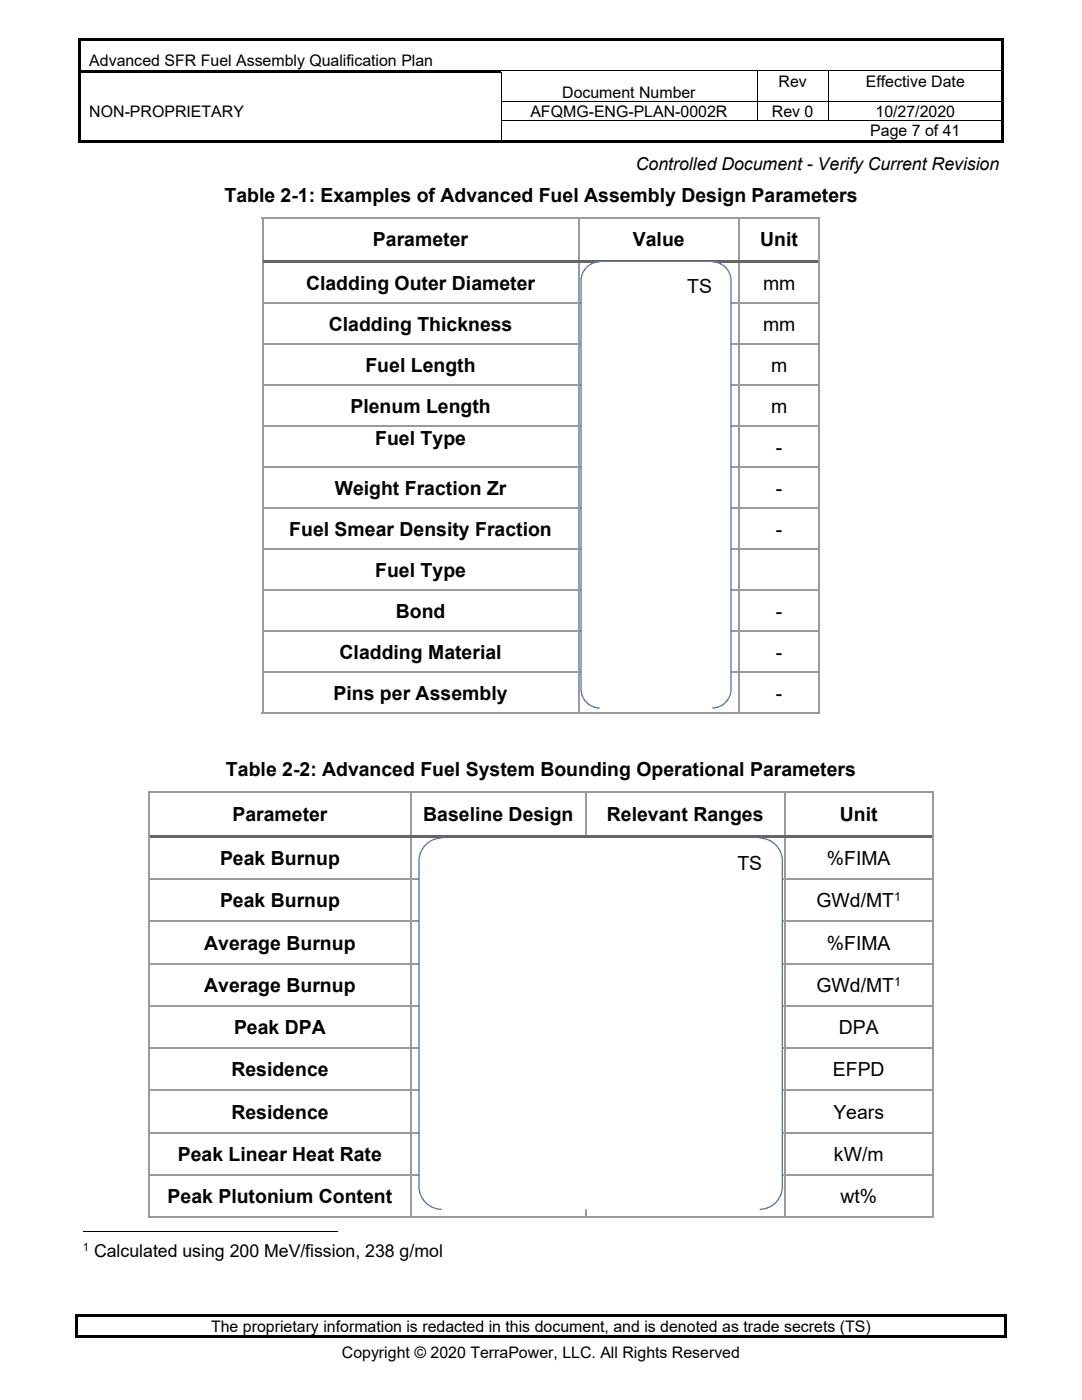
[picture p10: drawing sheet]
<svg xmlns="http://www.w3.org/2000/svg" width="216mm" height="279mm" viewBox="0 0 216 279" stroke-linecap="round" stroke-linejoin="round" font-family="sans-serif">
<g fill="#000">
<path d="M15.7 7.6h.5v.5h-.5zM15.7 7.6h184.5v.5h-184.5zM15.7 8.1h.5v5.8h-.5zM15.7 13.9h84.4v.5h-84.4zM151 13.9h.2v.5h-.2zM165.3 13.9h.1v.5h-.1zM199.7 7.6h.5v.5h-.5zM199.7 8.1h.5v5.8h-.5zM199.7 13.9h.5v.5h-.5zM15.7 14.4h.5v5.8h-.5zM15.7 20.2h.5v.2h-.5zM15.7 20.4h.5v3.6h-.5z"/>
<path d="M15.7 24h.5v.2h-.5zM15.7 24.2h.5v4.2h-.5zM15.7 27.9h84.2v.5h-84.2zM99.9 27.9h51.2v.5h-51.2zM150.8 27.9h14.6v.5h-14.6zM165.1 27.9h34.6v.5h-34.6zM199.7 14.4h.5v5.8h-.5zM199.7 20.4h.5v3.6h-.5zM199.7 24.2h.5v4.2h-.5zM199.7 27.9h.5v.5h-.5zM15 262.4h.5v.5h-.5zM15 262.4h185.9v.5h-185.9z"/>
<path d="M15 262.9h.5v4.2h-.5zM15 266.6h185.4v.5h-185.4zM200.4 262.4h.5v.5h-.5zM200.4 262.9h.5v4.2h-.5zM200.4 266.6h.5v.5h-.5z"/>
</g>
<path d="M99.9 14h51.1M100 14.4v5.8M151.1 14.4v5.8M151.2 14h14.1M165.4 14.4v5.8M165.4 14h34.3M99.9 20.3h100.3M99.9 24.1h100.3M100 20.4v3.6M100 24.2v3.7M151.1 20.4v3.6M165.4 20.4v3.6" fill="none" stroke="#000" stroke-width=".2"/>
<path d="M68.2 268.1h79.5v3.7h-79.5z" fill="#fff"/>
<path d="M52.2 43.3h.4v.3h-.4z" fill="#9a9a9a"/>
<path d="M52.2 43.4h63.1" fill="none" stroke="#9a9a9a" stroke-width=".34"/>
<path d="M115.3 43.3h.3v.3h-.3z" fill="#9a9a9a"/>
<path d="M115.6 43.4h31.7" fill="none" stroke="#9a9a9a" stroke-width=".34"/>
<path d="M147.3 43.3h.3v.3h-.3z" fill="#9a9a9a"/>
<path d="M147.6 43.4h15.7" fill="none" stroke="#9a9a9a" stroke-width=".34"/>
<path d="M163.3 43.3h.4v.3h-.4z" fill="#9a9a9a"/>
<path d="M52.4 43.6v8.4M115.5 43.6v8.4M147.5 43.6v8.4M163.5 43.6v8.4" fill="none" stroke="#9a9a9a" stroke-width=".34"/>
<path d="M52.2 52h.4v.5h-.4z" fill="#9a9a9a"/>
<path d="M52.6 52h110.7v.5h-110.7z" fill="#656565"/>
<path d="M163.3 52h.4v.5h-.4z" fill="#9a9a9a"/>
<path d="M52.4 52.5v7.8M115.5 52.5v7.8M147.5 52.5v7.8M163.5 52.5v7.8" fill="none" stroke="#9a9a9a" stroke-width=".34"/>
<path d="M52.2 60.3h.4v.4h-.4z" fill="#9a9a9a"/>
<path d="M52.6 60.5h62.7" fill="none" stroke="#9a9a9a" stroke-width=".34"/>
<path d="M115.3 60.3h.3v.4h-.3z" fill="#9a9a9a"/>
<path d="M115.6 60.5h31.7" fill="none" stroke="#9a9a9a" stroke-width=".34"/>
<path d="M147.3 60.3h.3v.4h-.3z" fill="#9a9a9a"/>
<path d="M147.6 60.5h15.7" fill="none" stroke="#9a9a9a" stroke-width=".34"/>
<path d="M163.3 60.3h.4v.4h-.4z" fill="#9a9a9a"/>
<path d="M52.4 60.7v7.8M115.5 60.7v7.8M147.5 60.7v7.8M163.5 60.7v7.8" fill="none" stroke="#9a9a9a" stroke-width=".34"/>
<path d="M52.2 68.5h.4v.4h-.4z" fill="#9a9a9a"/>
<path d="M52.6 68.7h62.7" fill="none" stroke="#9a9a9a" stroke-width=".34"/>
<path d="M115.3 68.5h.3v.4h-.3z" fill="#9a9a9a"/>
<path d="M115.6 68.7h31.7" fill="none" stroke="#9a9a9a" stroke-width=".34"/>
<path d="M147.3 68.5h.3v.4h-.3z" fill="#9a9a9a"/>
<path d="M147.6 68.7h15.7" fill="none" stroke="#9a9a9a" stroke-width=".34"/>
<path d="M163.3 68.5h.4v.4h-.4z" fill="#9a9a9a"/>
<path d="M52.4 68.9v7.8M115.5 68.9v7.8M147.5 68.9v7.8M163.5 68.9v7.8" fill="none" stroke="#9a9a9a" stroke-width=".34"/>
<path d="M52.2 76.7h.4v.3h-.4z" fill="#9a9a9a"/>
<path d="M52.6 76.9h62.7" fill="none" stroke="#9a9a9a" stroke-width=".34"/>
<path d="M115.3 76.7h.3v.3h-.3z" fill="#9a9a9a"/>
<path d="M115.6 76.9h31.7" fill="none" stroke="#9a9a9a" stroke-width=".34"/>
<path d="M147.3 76.7h.3v.3h-.3z" fill="#9a9a9a"/>
<path d="M147.6 76.9h15.7" fill="none" stroke="#9a9a9a" stroke-width=".34"/>
<path d="M163.3 76.7h.4v.3h-.4z" fill="#9a9a9a"/>
<path d="M52.4 77v7.9M115.5 77v7.9M147.5 77v7.9M163.5 77v7.9" fill="none" stroke="#9a9a9a" stroke-width=".34"/>
<path d="M52.2 84.9h.4v.3h-.4z" fill="#9a9a9a"/>
<path d="M52.6 85h62.7" fill="none" stroke="#9a9a9a" stroke-width=".34"/>
<path d="M115.3 84.9h.3v.3h-.3z" fill="#9a9a9a"/>
<path d="M115.6 85h31.7" fill="none" stroke="#9a9a9a" stroke-width=".34"/>
<path d="M147.3 84.9h.3v.3h-.3z" fill="#9a9a9a"/>
<path d="M147.6 85h15.7" fill="none" stroke="#9a9a9a" stroke-width=".34"/>
<path d="M163.3 84.9h.4v.3h-.4z" fill="#9a9a9a"/>
<path d="M52.4 85.2v7.9M115.5 85.2v7.9M147.5 85.2v7.9M163.5 85.2v7.9" fill="none" stroke="#9a9a9a" stroke-width=".34"/>
<path d="M52.2 93.1h.4v.3h-.4z" fill="#9a9a9a"/>
<path d="M52.6 93.2h62.7" fill="none" stroke="#9a9a9a" stroke-width=".34"/>
<path d="M115.3 93.1h.3v.3h-.3z" fill="#9a9a9a"/>
<path d="M115.6 93.2h31.7" fill="none" stroke="#9a9a9a" stroke-width=".34"/>
<path d="M147.3 93.1h.3v.3h-.3z" fill="#9a9a9a"/>
<path d="M147.6 93.2h15.7" fill="none" stroke="#9a9a9a" stroke-width=".34"/>
<path d="M163.3 93.1h.4v.3h-.4z" fill="#9a9a9a"/>
<path d="M52.4 93.4v7.8M115.5 93.4v7.8M147.5 93.4v7.8M163.5 93.4v7.8" fill="none" stroke="#9a9a9a" stroke-width=".34"/>
<path d="M52.2 101.2h.4v.4h-.4z" fill="#9a9a9a"/>
<path d="M52.6 101.4h62.7" fill="none" stroke="#9a9a9a" stroke-width=".34"/>
<path d="M115.3 101.2h.3v.4h-.3z" fill="#9a9a9a"/>
<path d="M115.6 101.4h31.7" fill="none" stroke="#9a9a9a" stroke-width=".34"/>
<path d="M147.3 101.2h.3v.4h-.3z" fill="#9a9a9a"/>
<path d="M147.6 101.4h15.7" fill="none" stroke="#9a9a9a" stroke-width=".34"/>
<path d="M163.3 101.2h.4v.4h-.4z" fill="#9a9a9a"/>
<path d="M52.4 101.6v7.8M115.5 101.6v7.8M147.5 101.6v7.8M163.5 101.6v7.8" fill="none" stroke="#9a9a9a" stroke-width=".34"/>
<path d="M52.2 109.4h.4v.4h-.4z" fill="#9a9a9a"/>
<path d="M52.6 109.6h62.7" fill="none" stroke="#9a9a9a" stroke-width=".34"/>
<path d="M115.3 109.4h.3v.4h-.3z" fill="#9a9a9a"/>
<path d="M115.6 109.6h31.7" fill="none" stroke="#9a9a9a" stroke-width=".34"/>
<path d="M147.3 109.4h.3v.4h-.3z" fill="#9a9a9a"/>
<path d="M147.6 109.6h15.7" fill="none" stroke="#9a9a9a" stroke-width=".34"/>
<path d="M163.3 109.4h.4v.4h-.4z" fill="#9a9a9a"/>
<path d="M52.4 109.8v7.8M115.5 109.8v7.8M147.5 109.8v7.8M163.5 109.8v7.8" fill="none" stroke="#9a9a9a" stroke-width=".34"/>
<path d="M52.2 117.6h.4v.4h-.4z" fill="#9a9a9a"/>
<path d="M52.6 117.8h62.7" fill="none" stroke="#9a9a9a" stroke-width=".34"/>
<path d="M115.3 117.6h.3v.4h-.3z" fill="#9a9a9a"/>
<path d="M115.6 117.8h31.7" fill="none" stroke="#9a9a9a" stroke-width=".34"/>
<path d="M147.3 117.6h.3v.4h-.3z" fill="#9a9a9a"/>
<path d="M147.6 117.8h15.7" fill="none" stroke="#9a9a9a" stroke-width=".34"/>
<path d="M163.3 117.6h.4v.4h-.4z" fill="#9a9a9a"/>
<path d="M52.4 118v7.8M115.5 118v7.8M147.5 118v7.8M163.5 118v7.8" fill="none" stroke="#9a9a9a" stroke-width=".34"/>
<path d="M52.2 125.8h.4v.4h-.4z" fill="#9a9a9a"/>
<path d="M52.6 126h62.7" fill="none" stroke="#9a9a9a" stroke-width=".34"/>
<path d="M115.3 125.8h.3v.4h-.3z" fill="#9a9a9a"/>
<path d="M115.6 126h31.7" fill="none" stroke="#9a9a9a" stroke-width=".34"/>
<path d="M147.3 125.8h.3v.4h-.3z" fill="#9a9a9a"/>
<path d="M147.6 126h15.7" fill="none" stroke="#9a9a9a" stroke-width=".34"/>
<path d="M163.3 125.8h.4v.4h-.4z" fill="#9a9a9a"/>
<path d="M52.4 126.2v7.8M115.5 126.2v7.8M147.5 126.2v7.8M163.5 126.2v7.8" fill="none" stroke="#9a9a9a" stroke-width=".34"/>
<path d="M52.2 134h.4v.3h-.4z" fill="#9a9a9a"/>
<path d="M52.6 134.2h62.7" fill="none" stroke="#9a9a9a" stroke-width=".34"/>
<path d="M115.3 134h.3v.3h-.3z" fill="#9a9a9a"/>
<path d="M115.6 134.2h31.7" fill="none" stroke="#9a9a9a" stroke-width=".34"/>
<path d="M147.3 134h.3v.3h-.3z" fill="#9a9a9a"/>
<path d="M147.6 134.2h15.7" fill="none" stroke="#9a9a9a" stroke-width=".34"/>
<path d="M163.3 134h.4v.3h-.4z" fill="#9a9a9a"/>
<path d="M52.4 134.3v8.2M115.5 134.3v8.2M147.5 134.3v8.2M163.5 134.3v8.2M52.2 142.3h63.1M115.6 142.3h31.7M147.6 142.3h15.7" fill="none" stroke="#9a9a9a" stroke-width=".34"/>
<g fill="#9a9a9a">
<path d="M163.3 142.2h.4v.3h-.4z"/>
<path d="M29.6 157.8h.3v.4h-.3z"/>
</g>
<path d="M29.6 158h52.2" fill="none" stroke="#9a9a9a" stroke-width=".34"/>
<path d="M81.8 157.8h.3v.4h-.3z" fill="#9a9a9a"/>
<path d="M82.1 158h34.6" fill="none" stroke="#9a9a9a" stroke-width=".34"/>
<path d="M116.7 157.8h.4v.4h-.4z" fill="#9a9a9a"/>
<path d="M117.1 158h39.3" fill="none" stroke="#9a9a9a" stroke-width=".34"/>
<path d="M156.4 157.8h.4v.4h-.4z" fill="#9a9a9a"/>
<path d="M156.8 158h29.2" fill="none" stroke="#9a9a9a" stroke-width=".34"/>
<g fill="#9a9a9a">
<path d="M186 157.8h.3v.4h-.3z"/>
<path d="M186 157.8h.3v.3h-.3z"/>
</g>
<path d="M29.8 158.2v8.5M82 158.2v8.5M116.9 158.2v8.5M156.6 158.2v8.5M186.1 158.2v8.5" fill="none" stroke="#9a9a9a" stroke-width=".34"/>
<path d="M29.6 166.7h.3v.5h-.3z" fill="#9a9a9a"/>
<path d="M29.9 166.7h156.1v.5h-156.1z" fill="#656565"/>
<path d="M186 166.7h.3v.5h-.3z" fill="#9a9a9a"/>
<path d="M29.8 167.2v8.1M82 167.2v8.1M116.9 167.2v8.1M156.6 167.2v8.1M186.1 167.2v8.1" fill="none" stroke="#9a9a9a" stroke-width=".34"/>
<path d="M29.6 175.3h.3v.4h-.3z" fill="#9a9a9a"/>
<path d="M29.9 175.5h51.9" fill="none" stroke="#9a9a9a" stroke-width=".34"/>
<path d="M81.8 175.3h.3v.4h-.3z" fill="#9a9a9a"/>
<path d="M82.1 175.5h34.6" fill="none" stroke="#9a9a9a" stroke-width=".34"/>
<path d="M116.7 175.3h.4v.4h-.4z" fill="#9a9a9a"/>
<path d="M117.1 175.5h39.3" fill="none" stroke="#9a9a9a" stroke-width=".34"/>
<path d="M156.4 175.3h.4v.4h-.4z" fill="#9a9a9a"/>
<path d="M156.8 175.5h29.2" fill="none" stroke="#9a9a9a" stroke-width=".34"/>
<path d="M186 175.3h.3v.4h-.3z" fill="#9a9a9a"/>
<path d="M29.8 175.7v8M82 175.7v8M116.9 175.7v8M156.6 175.7v8M186.1 175.7v8" fill="none" stroke="#9a9a9a" stroke-width=".34"/>
<path d="M29.6 183.7h.3v.4h-.3z" fill="#9a9a9a"/>
<path d="M29.9 183.9h51.9" fill="none" stroke="#9a9a9a" stroke-width=".34"/>
<path d="M81.8 183.7h.3v.4h-.3z" fill="#9a9a9a"/>
<path d="M82.1 183.9h34.6" fill="none" stroke="#9a9a9a" stroke-width=".34"/>
<path d="M116.7 183.7h.4v.4h-.4z" fill="#9a9a9a"/>
<path d="M117.1 183.9h39.3" fill="none" stroke="#9a9a9a" stroke-width=".34"/>
<path d="M156.4 183.7h.4v.4h-.4z" fill="#9a9a9a"/>
<path d="M156.8 183.9h29.2" fill="none" stroke="#9a9a9a" stroke-width=".34"/>
<path d="M186 183.7h.3v.4h-.3z" fill="#9a9a9a"/>
<path d="M29.8 184.1v8.1M82 184.1v8.1M116.9 184.1v8.1M156.6 184.1v8.1M186.1 184.1v8.1" fill="none" stroke="#9a9a9a" stroke-width=".34"/>
<path d="M29.6 192.2h.3v.3h-.3z" fill="#9a9a9a"/>
<path d="M29.9 192.3h51.9" fill="none" stroke="#9a9a9a" stroke-width=".34"/>
<path d="M81.8 192.2h.3v.3h-.3z" fill="#9a9a9a"/>
<path d="M82.1 192.3h34.6" fill="none" stroke="#9a9a9a" stroke-width=".34"/>
<path d="M116.7 192.2h.4v.3h-.4z" fill="#9a9a9a"/>
<path d="M117.1 192.3h39.3" fill="none" stroke="#9a9a9a" stroke-width=".34"/>
<path d="M156.4 192.2h.4v.3h-.4z" fill="#9a9a9a"/>
<path d="M156.8 192.3h29.2" fill="none" stroke="#9a9a9a" stroke-width=".34"/>
<path d="M186 192.2h.3v.3h-.3z" fill="#9a9a9a"/>
<path d="M29.8 192.5v8.1M82 192.5v8.1M116.9 192.5v8.1M156.6 192.5v8.1M186.1 192.5v8.1" fill="none" stroke="#9a9a9a" stroke-width=".34"/>
<path d="M29.6 200.6h.3v.4h-.3z" fill="#9a9a9a"/>
<path d="M29.9 200.8h51.9" fill="none" stroke="#9a9a9a" stroke-width=".34"/>
<path d="M81.8 200.6h.3v.4h-.3z" fill="#9a9a9a"/>
<path d="M82.1 200.8h34.6" fill="none" stroke="#9a9a9a" stroke-width=".34"/>
<path d="M116.7 200.6h.4v.4h-.4z" fill="#9a9a9a"/>
<path d="M117.1 200.8h39.3" fill="none" stroke="#9a9a9a" stroke-width=".34"/>
<path d="M156.4 200.6h.4v.4h-.4z" fill="#9a9a9a"/>
<path d="M156.8 200.8h29.2" fill="none" stroke="#9a9a9a" stroke-width=".34"/>
<path d="M186 200.6h.3v.4h-.3z" fill="#9a9a9a"/>
<path d="M29.8 201v8M82 201v8M116.9 201v8M156.6 201v8M186.1 201v8" fill="none" stroke="#9a9a9a" stroke-width=".34"/>
<path d="M29.6 209h.3v.4h-.3z" fill="#9a9a9a"/>
<path d="M29.9 209.2h51.9" fill="none" stroke="#9a9a9a" stroke-width=".34"/>
<path d="M81.8 209h.3v.4h-.3z" fill="#9a9a9a"/>
<path d="M82.1 209.2h34.6" fill="none" stroke="#9a9a9a" stroke-width=".34"/>
<path d="M116.7 209h.4v.4h-.4z" fill="#9a9a9a"/>
<path d="M117.1 209.2h39.3" fill="none" stroke="#9a9a9a" stroke-width=".34"/>
<path d="M156.4 209h.4v.4h-.4z" fill="#9a9a9a"/>
<path d="M156.8 209.2h29.2" fill="none" stroke="#9a9a9a" stroke-width=".34"/>
<path d="M186 209h.3v.4h-.3z" fill="#9a9a9a"/>
<path d="M29.8 209.4v8M82 209.4v8M116.9 209.4v8M156.6 209.4v8M186.1 209.4v8" fill="none" stroke="#9a9a9a" stroke-width=".34"/>
<path d="M29.6 217.4h.3v.4h-.3z" fill="#9a9a9a"/>
<path d="M29.9 217.6h51.9" fill="none" stroke="#9a9a9a" stroke-width=".34"/>
<path d="M81.8 217.4h.3v.4h-.3z" fill="#9a9a9a"/>
<path d="M82.1 217.6h34.6" fill="none" stroke="#9a9a9a" stroke-width=".34"/>
<path d="M116.7 217.4h.4v.4h-.4z" fill="#9a9a9a"/>
<path d="M117.1 217.6h39.3" fill="none" stroke="#9a9a9a" stroke-width=".34"/>
<path d="M156.4 217.4h.4v.4h-.4z" fill="#9a9a9a"/>
<path d="M156.8 217.6h29.2" fill="none" stroke="#9a9a9a" stroke-width=".34"/>
<path d="M186 217.4h.3v.4h-.3z" fill="#9a9a9a"/>
<path d="M29.8 217.8v8.1M82 217.8v8.1M116.9 217.8v8.1M156.6 217.8v8.1M186.1 217.8v8.1" fill="none" stroke="#9a9a9a" stroke-width=".34"/>
<path d="M29.6 225.9h.3v.4h-.3z" fill="#9a9a9a"/>
<path d="M29.9 226.1h51.9" fill="none" stroke="#9a9a9a" stroke-width=".34"/>
<path d="M81.8 225.9h.3v.4h-.3z" fill="#9a9a9a"/>
<path d="M82.1 226.1h34.6" fill="none" stroke="#9a9a9a" stroke-width=".34"/>
<path d="M116.7 225.9h.4v.4h-.4z" fill="#9a9a9a"/>
<path d="M117.1 226.1h39.3" fill="none" stroke="#9a9a9a" stroke-width=".34"/>
<path d="M156.4 225.9h.4v.4h-.4z" fill="#9a9a9a"/>
<path d="M156.8 226.1h29.2" fill="none" stroke="#9a9a9a" stroke-width=".34"/>
<path d="M186 225.9h.3v.4h-.3z" fill="#9a9a9a"/>
<path d="M29.8 226.3v8M82 226.3v8M116.9 226.3v8M156.6 226.3v8M186.1 226.3v8" fill="none" stroke="#9a9a9a" stroke-width=".34"/>
<path d="M29.6 234.3h.3v.4h-.3z" fill="#9a9a9a"/>
<path d="M29.9 234.5h51.9" fill="none" stroke="#9a9a9a" stroke-width=".34"/>
<path d="M81.8 234.3h.3v.4h-.3z" fill="#9a9a9a"/>
<path d="M82.1 234.5h34.6" fill="none" stroke="#9a9a9a" stroke-width=".34"/>
<path d="M116.7 234.3h.4v.4h-.4z" fill="#9a9a9a"/>
<path d="M117.1 234.5h39.3" fill="none" stroke="#9a9a9a" stroke-width=".34"/>
<path d="M156.4 234.3h.4v.4h-.4z" fill="#9a9a9a"/>
<path d="M156.8 234.5h29.2" fill="none" stroke="#9a9a9a" stroke-width=".34"/>
<path d="M186 234.3h.3v.4h-.3z" fill="#9a9a9a"/>
<path d="M29.8 234.7v8.4M82 234.7v8.4M116.9 234.7v8.4M156.6 234.7v8.4M186.1 234.7v8.4M29.6 242.9h52.2M82.1 242.9h34.6M117.1 242.9h39.3M156.8 242.9h29.2" fill="none" stroke="#9a9a9a" stroke-width=".34"/>
<path d="M186 242.8h.3v.3h-.3z" fill="#9a9a9a"/>
<path d="M16.5 245.8h50.8" fill="none" stroke="#000" stroke-width=".2"/>
<path d="M117 53.4a3.7 3.7 0 0 1 2.7-1.1h22.4a3.7 3.7 0 0 1 3.8 3.7v81.6a3.7 3.7 0 0 1-3.8 3.7h-22.4a3.7 3.7 0 0 1-3.7-3.7v-81.6a3.7 3.7 0 0 1 1-2.6z" fill-rule="evenodd" fill="#fff"/>
<path d="M119.7 52.3a3.7 3.7 0 0 0-3.7 3.7v81.6a3.7 3.7 0 0 0 3.7 3.7M142.1 52.3a3.7 3.7 0 0 1 3.8 3.7v81.6a3.7 3.7 0 0 1-3.8 3.7" fill="none" stroke="#4a7ebb" stroke-width=".26"/>
<path d="M84.7 168.9a4.5 4.5 0 0 1 3.4-1.6h63.5a4.5 4.5 0 0 1 4.5 4.5v65a4.5 4.5 0 0 1-4.5 4.5h-63.5a4.5 4.5 0 0 1-4.5-4.5v-65a4.5 4.5 0 0 1 1.1-2.9z" fill-rule="evenodd" fill="#fff"/>
<path d="M88.1 167.3a4.5 4.5 0 0 0-4.5 4.5v65a4.5 4.5 0 0 0 4.5 4.5M151.6 167.3a4.5 4.5 0 0 1 4.5 4.5v65a4.5 4.5 0 0 1-4.5 4.5" fill="none" stroke="#4a7ebb" stroke-width=".26"/>
<g font-size="3.9">
<text x="44.8" y="40.3">Table 2-1: Examples of Advanced Fuel Assembly Design Parameters</text>
<text x="74.4" y="49.2">Parameter</text>
<text x="126.3" y="49.2">Value</text>
<text x="151.7" y="49.2">Unit</text>
<text x="61.1" y="57.8">Cladding Outer Diameter</text>
<text x="137.1" y="58.4">TS</text>
<text x="152.3" y="57.8">mm</text>
<text x="65.6" y="66">Cladding Thickness</text>
<text x="152.3" y="66">mm</text>
<text x="72.9" y="74.2">Fuel Length</text>
<text x="153.9" y="74.2">m</text>
<text x="69.9" y="82.4">Plenum Length</text>
<text x="153.9" y="82.4">m</text>
<text x="74.9" y="88.9">Fuel Type</text>
<text x="154.8" y="90.6">-</text>
<text x="66.8" y="98.7">Weight Fraction Zr</text>
<text x="154.8" y="98.7">-</text>
<text x="57.7" y="106.9">Fuel Smear Density Fraction</text>
<text x="154.8" y="106.9">-</text>
<text x="74.9" y="115.1">Fuel Type</text>
<text x="79" y="123.3">Bond</text>
<text x="154.8" y="123.3">-</text>
<text x="67.8" y="131.5">Cladding Material</text>
<text x="154.8" y="131.5">-</text>
<text x="66.5" y="139.7">Pins per Assembly</text>
<text x="154.8" y="139.7">-</text>
<text x="45.1" y="154.9">Table 2-2: Advanced Fuel System Bounding Operational Parameters</text>
<text x="46.4" y="163.8">Parameter</text>
<text x="84.4" y="163.8">Baseline Design</text>
<text x="121.1" y="163.8">Relevant Ranges</text>
<text x="167.6" y="163.8">Unit</text>
<text x="43.9" y="172.7">Peak Burnup</text>
<text x="147.1" y="173.6">TS</text>
<text x="165" y="172.7">%FIMA</text>
<text x="43.9" y="181.1">Peak Burnup</text>
<text x="162.9" y="181.1">GWd/MT</text>
<text x="40.8" y="189.5">Average Burnup</text>
<text x="165" y="189.5">%FIMA</text>
<text x="40.8" y="198">Average Burnup</text>
<text x="162.9" y="198">GWd/MT</text>
<text x="46.7" y="206.4">Peak DPA</text>
<text x="167.4" y="206.4">DPA</text>
<text x="46.2" y="214.8">Residence</text>
<text x="166.2" y="214.8">EFPD</text>
<text x="46.2" y="223.2">Residence</text>
<text x="166.3" y="223.2">Years</text>
<text x="35.5" y="231.7">Peak Linear Heat Rate</text>
<text x="166.4" y="231.7">kW/m</text>
<text x="33.4" y="240.1">Peak Plutonium Content</text>
<text x="167.7" y="240.1">wt%</text>
</g>
<g font-size="3.5">
<text x="126.9" y="33.8">Controlled Document - Verify Current Revision</text>
<text x="18.8" y="250.9">Calculated using 200 MeV/fission, 238 g/mol</text>
</g>
<g font-size="3.2">
<text x="17.8" y="13.2">Advanced SFR Fuel Assembly Qualification Plan</text>
<text x="155.4" y="17.4">Rev</text>
<text x="172.8" y="17.4">Effective Date</text>
<text x="17.8" y="23.3">NON-PROPRIETARY</text>
<text x="105.8" y="23.3">AFQMG-ENG-PLAN-0002R</text>
<text x="112.2" y="19.5">Document Number</text>
<text x="154" y="23.3">Rev 0</text>
<text x="174.7" y="23.3">10/27/2020</text>
<text x="173.7" y="27.2">Page 7 of 41</text>
<text x="42.1" y="265.9">The proprietary information is redacted in this document, and is denoted as trade secrets (TS)</text>
<text x="68.2" y="271.1">Copyright © 2020 TerraPower, LLC. All Rights Reserved</text>
</g>
<g font-size="2.5">
<text x="178.4" y="179.9">1</text>
<text x="178.4" y="196.7">1</text>
</g>
<text font-size="2.3" x="16.5" y="249.6">1</text>
</svg>
